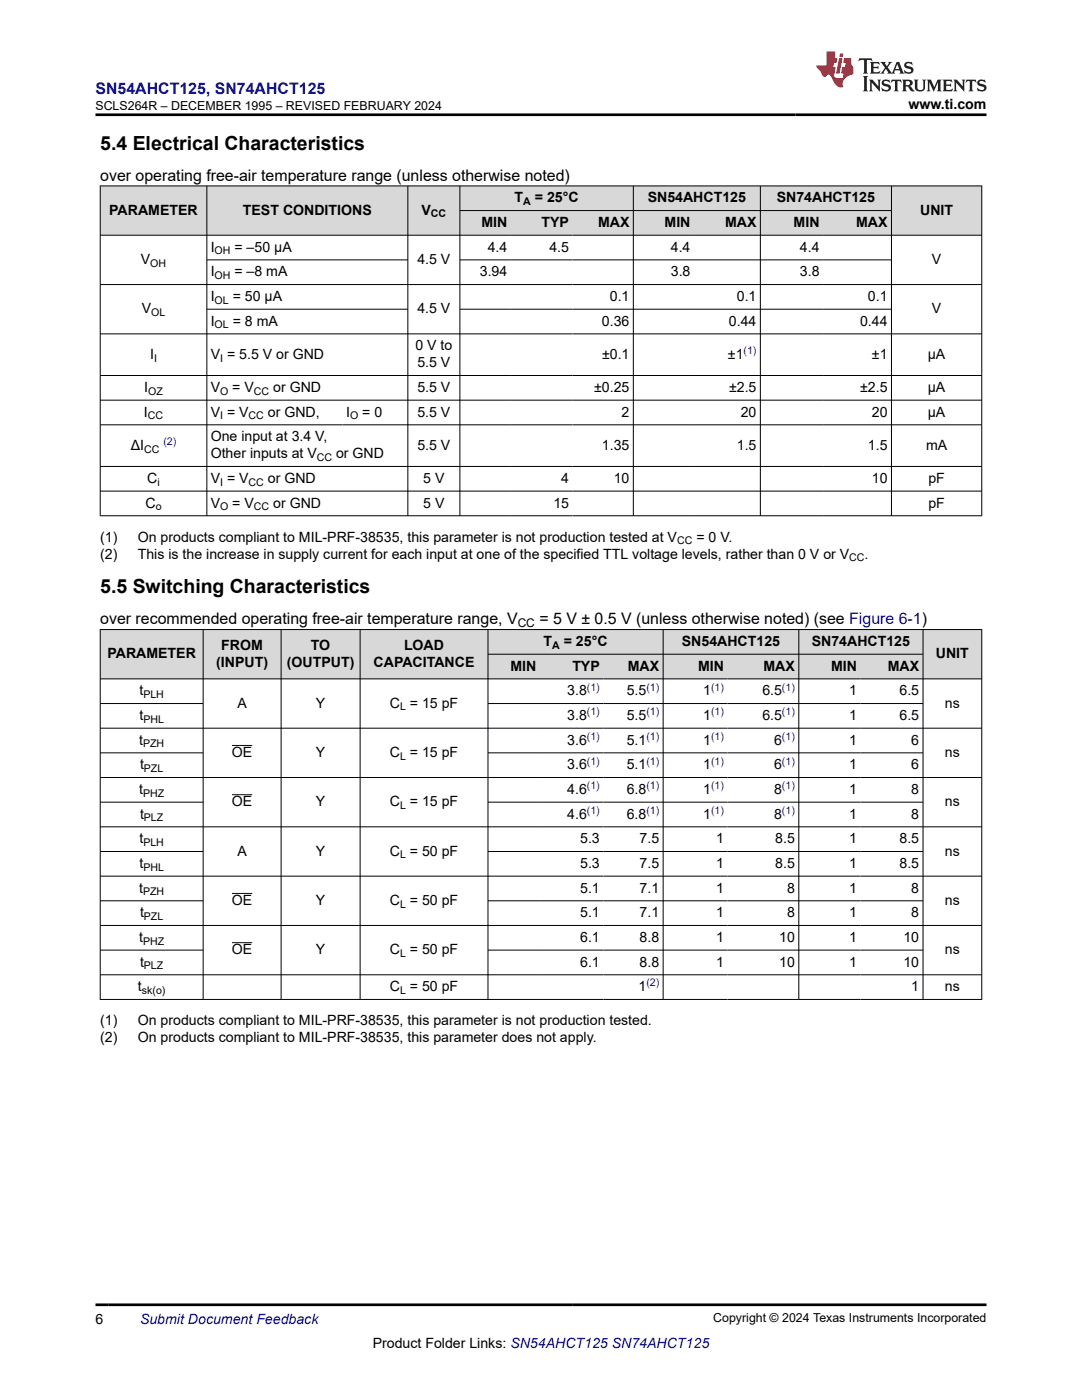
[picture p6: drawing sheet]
<svg xmlns="http://www.w3.org/2000/svg" width="216mm" height="279mm" viewBox="0 0 216 279" stroke-linecap="round" stroke-linejoin="round" font-family="sans-serif">
<g fill="#d8d8d8">
<path d="M20 37.1h175.9v4.9h-175.9z" fill-rule="evenodd"/>
<path d="M20.1 37.2h21.1v9.7h-21.1z" fill-rule="evenodd"/>
<path d="M41.3 37.2h40v9.7h-40z" fill-rule="evenodd"/>
<path d="M81.4 37.2h10.3v9.7h-10.3z" fill-rule="evenodd"/>
<path d="M91.8 37.2h34.5v4.8h-34.5z" fill-rule="evenodd"/>
<path d="M126.4 37.2h25.3v4.8h-25.3z" fill-rule="evenodd"/>
<path d="M151.8 37.2h26v4.8h-26z" fill-rule="evenodd"/>
<path d="M177.9 37.2h17.9v9.7h-17.9z" fill-rule="evenodd"/>
<path d="M91.8 42.1h10.1v4.8h-10.1z" fill-rule="evenodd"/>
<path d="M101.9 42.1h12.4v4.8h-12.4z" fill-rule="evenodd"/>
<path d="M114.3 42.1h12v4.8h-12z" fill-rule="evenodd"/>
<path d="M126.4 42.1h12.1v4.8h-12.1z" fill-rule="evenodd"/>
<path d="M138.5 42.1h13.2v4.8h-13.2z" fill-rule="evenodd"/>
<path d="M151.8 42.1h12.4v4.8h-12.4z" fill-rule="evenodd"/>
<path d="M164.2 42.1h13.6v4.8h-13.6z" fill-rule="evenodd"/>
</g>
<g fill="none" stroke="#000" stroke-width=".2">
<path d="M19.9 37.1h176.1M20 37v66M41.3 37v66M81.4 37v66M91.8 37v66M126.4 37v66M151.7 37v66M177.9 37v66M195.9 37v66M19.9 46.9h176.1M19.9 56.8h176.1M41.3 51.9h40.1"/>
<path d="M91.8 42h86.1M91.8 51.9h86.1M19.9 66.6h176.1M19.9 74.9h176.1M19.9 79.9h176.1M41.3 61.7h40.1M91.8 61.7h86.1M19.9 84.8h176.1M19.9 93.1h176.1M19.9 98h176.1M19.9 102.9h176.1"/>
</g>
<g fill="#d8d8d8">
<path d="M20 125.6h175.9v5h-175.9z" fill-rule="evenodd"/>
<path d="M20.1 125.7h20.4v9.7h-20.4z" fill-rule="evenodd"/>
<path d="M40.6 125.7h15.4v9.7h-15.4z" fill-rule="evenodd"/>
<path d="M56.2 125.7h15.6v9.7h-15.6z" fill-rule="evenodd"/>
<path d="M71.9 125.7h25.4v9.7h-25.4z" fill-rule="evenodd"/>
<path d="M97.4 125.7h34.9v4.8h-34.9z" fill-rule="evenodd"/>
<path d="M132.4 125.7h26.9v4.8h-26.9z" fill-rule="evenodd"/>
<path d="M159.5 125.7h24.6v4.8h-24.6z" fill-rule="evenodd"/>
<path d="M184.2 125.7h11.6v9.7h-11.6z" fill-rule="evenodd"/>
<path d="M97.4 130.6h10.3v4.8h-10.3z" fill-rule="evenodd"/>
<path d="M107.7 130.6h12.7v4.8h-12.7z" fill-rule="evenodd"/>
<path d="M120.4 130.6h11.9v4.8h-11.9z" fill-rule="evenodd"/>
<path d="M132.4 130.6h12.8v4.8h-12.8z" fill-rule="evenodd"/>
<path d="M145.2 130.6h14.1v4.8h-14.1z" fill-rule="evenodd"/>
<path d="M159.5 130.6h12.2v4.8h-12.2z" fill-rule="evenodd"/>
<path d="M171.7 130.6h12.4v4.8h-12.4z" fill-rule="evenodd"/>
</g>
<g fill="none" stroke="#000" stroke-width=".2">
<path d="M19.9 125.6h176.1M19.9 135.5h176.1M20 125.6v73.9M40.5 125.6v73.9M56.1 125.6v73.9M71.9 125.6v73.9M97.4 125.6v73.9M97.4 130.6h86.8M132.3 125.6v73.9M159.4 125.6v73.9M184.2 125.6v73.9M195.9 125.6v73.9"/>
<path d="M19.9 140.4h20.7M19.9 150.2h20.7M46.3 148.8h4.1M46.3 158.6h4.1M97.4 140.4h86.8M97.4 150.2h86.8M196 145.3h-176.1M196 155.2h-176.1M19.9 160.1h20.7M19.9 169.9h20.7M19.9 174.9h176.1M19.9 179.8h20.7"/>
<path d="M46.3 178.3h4.1M97.4 160.1h86.8M97.4 169.9h86.8M97.4 179.8h86.8M196 165h-176.1M19.9 184.7h176.1M19.9 189.6h20.7M19.9 194.5h176.1M19.9 199.5h176.1M46.3 188.1h4.1M97.4 189.6h86.8"/>
</g>
<path d="M171.5 11.6l-.2 .6 .5-.2h.6v.1v2.2l-.2 .4h1l-.2-.4v-2.2v-.1h.5l.5 .2-.1-.6zM173.6 12.4l.2 .3v1.6l-.2 .4h1.9l.1-.6a1.08 1.08 0 0 1-1.3 .2v-.7h.6l.4 .2v-.7l-.4 .2h-.6v-.5l.2-.2a1 1 0 0 1 1 .3l-.1-.5zM175.7 12.4l.9 1.1-1 1.2h.9l-.2-.2 .5-.8 .4 .8-.2 .2h1.6l-.2-.2 .2-.5h.9l.1 .5-.1 .2h.9l-.2-.4-.8-1.9h-.5l-.9 2.1-.9-1.1 .9-1h-.8l.2 .2-.4 .6-.4-.6 .2-.2zM179 12.8l.4 1h-.7zM180.7 12.5a.65 .65 0 0 0-.2 .7 .65 .65 0 0 0 .6 .5l.6 .1 .1 .3a.79 .79 0 0 1-.7 .4 .79 .79 0 0 1-.7-.5l.1 .7 .2-.1a.93 .93 0 0 0 1.1 0 .93 .93 0 0 0 .4-.9 1.46 1.46 0 0 0-1.2-.6l-.1-.3a1.09 1.09 0 0 1 1.2 .2l-.2-.6-.1 .1-.5-.2zM172.2 15.2l.2 .4v2.2l-.2 .4h1l-.2-.4v-2.2l.2-.4zM173.4 15.9l.2 .4v1.5l-.2 .4h.8l-.3-.4 .1-1.3 1.6 1.8v-2l.2-.4h-.7l.1 .2 .1 1.1-1.2-1.3zM176.2 16a.65 .65 0 0 0-.2 .8 .65 .65 0 0 0 .6 .4l.6 .2 .1 .2a.79 .79 0 0 1-.7 .4 .79 .79 0 0 1-.7-.5l.1 .7 .2-.1a.93 .93 0 0 0 1.1 .1 .93 .93 0 0 0 .4-1 1.46 1.46 0 0 0-1.2-.5l-.1-.4a1.09 1.09 0 0 1 1.2 .2l-.1-.6-.2 .1-.5-.1zM177.9 15.9l-.1 .6a.63 .63 0 0 1 .8-.3v1.6l-.3 .4h1l-.2-.4v-1.6a.66 .66 0 0 1 .8 .3l-.1-.6zM180 15.9l.2 .4v1.5l-.2 .4h1l-.2-.2-.1-.7h.5l.1 .2a.79 .79 0 0 0 1.2 .6l-1-.9a.61 .61 0 0 0 .6-.6 .61 .61 0 0 0-.5-.7zM180.8 16.2h.1a.47 .47 0 0 1 .5 .1 .47 .47 0 0 1 .1 .5l-.1 .1-.7 .1zM182.3 15.9l.2 .2a2.27 2.27 0 0 0 .4 2 1.04 1.04 0 0 0 1.7-.7v-1.3l.2-.2h-.8l.2 .4v1.1a.6 .6 0 0 1-.6 .6 .6 .6 0 0 1-.6-.6v-1.1l.3-.4zM184.9 15.9l.2 .4v1.5l-.2 .4h.8l-.3-.4v-1.4l.9 1.9 .9-1.9v1.4l-.3 .4h1l-.2-.4v-1.5l.2-.4h-.8l-.7 1.5-.6-1.5zM188.1 15.9l.2 .4v1.5l-.2 .4h1.9l.1-.6a1.09 1.09 0 0 1-1.3 .2v-.7h.6l.4 .2v-.6l-.4 .2h-.6v-.6l.2-.1a1.01 1.01 0 0 1 1 .3l-.1-.6zM190.2 15.9l.3 .4v1.5l-.3 .4h.8l-.2-.4v-1.3l1.6 1.8v-2l.2-.4h-.7l.2 .2v1.1l-1.2-1.3zM192.8 15.9l-.1 .6a.63 .63 0 0 1 .8-.3v1.6l-.3 .4h1l-.2-.4v-1.6a.66 .66 0 0 1 .8 .3l-.1-.6zM195.2 16a.65 .65 0 0 0-.2 .8 .65 .65 0 0 0 .6 .4l.6 .2 .2 .2a.79 .79 0 0 1-.7 .4 .79 .79 0 0 1-.7-.5l.1 .7 .2-.1a.93 .93 0 0 0 1 .1 .93 .93 0 0 0 .5-1 1.46 1.46 0 0 0-1.3-.5v-.4a1.09 1.09 0 0 1 1.2 .2l-.2-.6-.2 .1-.5-.1z" fill="#231f20"/>
<path d="M164.9 10.3v2.7h-2l.1 .4 .8 1a.95 .95 0 0 0 1 .9 .59 .59 0 0 1 .5-.4 .59 .59 0 0 1 .5 .3l.4 .8a1.59 1.59 0 0 0 2.1 1.4 1.61 1.61 0 0 1 1-2.3l1-.3-.1-1.5a1.59 1.59 0 0 1-.3-1.7h-1.5l-.2 .9h.6l-.2 .9h-.5l-.2 .9v.3l.4 .1-.1 .9h-.7a.73 .73 0 0 1-1-.7l.3-1.5h-.5l.1-.9h.5l.2-.9h-.5v-1.3zM167.4 11.6l-.6 3.1h.7l.6-3.1zM167.6 10.7l-.1 .6h.7l.1-.6z" fill="#ed1c24"/>
<path d="M19 22.9h177.8M19 260.4h177.8" fill="none" stroke="#000" stroke-width=".53"/>
<g font-size="3.9">
<text x="20" y="29.9">5.4 Electrical Characteristics</text>
<text x="20" y="118.4">5.5 Switching Characteristics</text>
</g>
<text font-size="3.2" fill="#00f" x="19" y="18.7">SN54AHCT125, SN74AHCT125</text>
<g font-size="3.2">
<text x="20" y="36.1">over operating free-air temperature range (unless otherwise noted)</text>
<text x="20" y="124.6">over recommended operating free-air temperature range, V</text>
<text x="107.6" y="124.6">= 5 V ± 0.5 V (unless otherwise noted) (see Figure 6-1)</text>
</g>
<g font-size="2.8">
<text x="181.3" y="21.8">www.ti.com</text>
<text x="102.7" y="40.4">T</text>
<text x="106.7" y="40.4">= 25°C</text>
<text x="129.2" y="40.4">SN54AHCT125</text>
<text x="155" y="40.4">SN74AHCT125</text>
<text x="21.8" y="42.8">PARAMETER</text>
<text x="48.5" y="42.8">TEST CONDITIONS</text>
<text x="84.1" y="42.8">V</text>
<text x="96.1" y="45.3">MIN</text>
<text x="108.1" y="45.3">TYP</text>
<text x="119.3" y="45.3">MAX</text>
<text x="132.6" y="45.3">MIN</text>
<text x="144.7" y="45.3">MAX</text>
<text x="158.4" y="45.3">MIN</text>
<text x="170.8" y="45.3">MAX</text>
<text x="183.6" y="42.8">UNIT</text>
<text x="28.1" y="52.7">V</text>
<text x="42" y="50.2">I</text>
<text x="46.8" y="50.2">= –50 µA</text>
<text x="83.3" y="52.7">4.5 V</text>
<text x="97.3" y="50.2">4.4</text>
<text x="109.6" y="50.2">4.5</text>
<text x="133.9" y="50.2">4.4</text>
<text x="159.6" y="50.2">4.4</text>
<text x="186" y="52.7">V</text>
<text x="42" y="55.1">I</text>
<text x="46.8" y="55.1">= –8 mA</text>
<text x="95.7" y="55.1">3.94</text>
<text x="133.9" y="55.1">3.8</text>
<text x="159.6" y="55.1">3.8</text>
<text x="28.3" y="62.5">V</text>
<text x="42" y="60.1">I</text>
<text x="42" y="65">I</text>
<text x="46.4" y="60.1">= 50 µA</text>
<text x="46.4" y="65">= 8 mA</text>
<text x="83.3" y="62.5">4.5 V</text>
<text x="120.1" y="65">0.36</text>
<text x="121.7" y="60.1">0.1</text>
<text x="145.5" y="65">0.44</text>
<text x="147" y="60.1">0.1</text>
<text x="171.6" y="65">0.44</text>
<text x="173.2" y="60.1">0.1</text>
<text x="186" y="62.5">V</text>
<text x="30" y="71.6">I</text>
<text x="42" y="71.6">V = 5.5 V or GND</text>
<text x="82.9" y="69.9">0 V to</text>
<text x="120.1" y="71.6">±0.1</text>
<text x="145.2" y="71.6">±1</text>
<text x="174" y="71.6">±1</text>
<text x="185.1" y="71.6">µA</text>
<text x="83.3" y="73.3">5.5 V</text>
<text x="28.7" y="83.1">I</text>
<text x="28.8" y="78.2">I</text>
<text x="42" y="78.2">V</text>
<text x="42" y="83.1">V = V</text>
<text x="46.4" y="78.2">= V</text>
<text x="53.5" y="83.1">or GND,</text>
<text x="54.5" y="78.2">or GND</text>
<text x="69.1" y="83.1">I</text>
<text x="72.3" y="83.1">= 0</text>
<text x="83.3" y="78.2">5.5 V</text>
<text x="83.3" y="83.1">5.5 V</text>
<text x="118.6" y="78.2">±0.25</text>
<text x="124" y="83.1">2</text>
<text x="145.5" y="78.2">±2.5</text>
<text x="147.8" y="83.1">20</text>
<text x="171.6" y="78.2">±2.5</text>
<text x="174" y="83.1">20</text>
<text x="185.1" y="78.2">µA</text>
<text x="185.1" y="83.1">µA</text>
<text x="26.1" y="89.7">ΔI</text>
<text x="42" y="88.1">One input at 3.4 V,</text>
<text x="83.3" y="89.7">5.5 V</text>
<text x="120.1" y="89.7">1.35</text>
<text x="147" y="89.7">1.5</text>
<text x="173.2" y="89.7">1.5</text>
<text x="184.8" y="89.7">mA</text>
<text x="42" y="91.4">Other inputs at V</text>
<text x="67.1" y="91.4">or GND</text>
<text x="29" y="101.3">C</text>
<text x="29.4" y="96.4">C</text>
<text x="42" y="96.4">V = V</text>
<text x="42" y="101.3">V</text>
<text x="46.4" y="101.3">= V</text>
<text x="53.5" y="96.4">or GND</text>
<text x="54.5" y="101.3">or GND</text>
<text x="84.5" y="96.4">5 V</text>
<text x="84.5" y="101.3">5 V</text>
<text x="110.4" y="101.3">15</text>
<text x="112" y="96.4">4</text>
<text x="122.5" y="96.4">10</text>
<text x="174" y="96.4">10</text>
<text x="185.2" y="96.4">pF</text>
<text x="185.2" y="101.3">pF</text>
<text x="20" y="108.1">(1)</text>
<text x="20" y="111.5">(2)</text>
<text x="27.5" y="108.1">On products compliant to MIL-PRF-38535, this parameter is not production tested at V</text>
<text x="27.5" y="111.5">This is the increase in supply current for each input at one of the specified TTL voltage levels, rather than 0 V or V</text>
<text x="139" y="108.1">= 0 V.</text>
<text x="172.5" y="111.5">.</text>
<text x="21.4" y="131.4">PARAMETER</text>
<text x="44.2" y="129.7">FROM</text>
<text x="62" y="129.7">TO</text>
<text x="80.6" y="129.7">LOAD</text>
<text x="108.5" y="128.9">T</text>
<text x="112.5" y="128.9">= 25°C</text>
<text x="136.1" y="128.9">SN54AHCT125</text>
<text x="162" y="128.9">SN74AHCT125</text>
<text x="186.7" y="131.4">UNIT</text>
<text x="43.1" y="133.1">(INPUT)</text>
<text x="57.2" y="133.1">(OUTPUT)</text>
<text x="74.6" y="133.1">CAPACITANCE</text>
<text x="101.9" y="133.8">MIN</text>
<text x="114.2" y="133.8">TYP</text>
<text x="125.3" y="133.8">MAX</text>
<text x="139.3" y="133.8">MIN</text>
<text x="152.4" y="133.8">MAX</text>
<text x="165.9" y="133.8">MIN</text>
<text x="177.1" y="133.8">MAX</text>
<text x="27.8" y="138.8">t</text>
<text x="27.8" y="143.7">t</text>
<text x="47.4" y="141.2">A</text>
<text x="63" y="141.2">Y</text>
<text x="77.8" y="141.2">C = 15 pF</text>
<text x="113.2" y="138.8">3.8</text>
<text x="113.2" y="143.7">3.8</text>
<text x="125" y="138.8">5.5</text>
<text x="125" y="143.7">5.5</text>
<text x="140.3" y="138.8">1</text>
<text x="140.3" y="143.7">1</text>
<text x="152.1" y="138.8">6.5</text>
<text x="152.1" y="143.7">6.5</text>
<text x="169.5" y="138.8">1</text>
<text x="169.5" y="143.7">1</text>
<text x="179.5" y="138.8">6.5</text>
<text x="179.5" y="143.7">6.5</text>
<text x="188.5" y="141.2">ns</text>
<text x="27.8" y="148.6">t</text>
<text x="113.2" y="148.6">3.6</text>
<text x="125" y="148.6">5.1</text>
<text x="140.3" y="148.6">1</text>
<text x="154.5" y="148.6">6</text>
<text x="169.5" y="148.6">1</text>
<text x="181.8" y="148.6">6</text>
<text x="27.9" y="153.5">t</text>
<text x="46.3" y="151.1">OE</text>
<text x="63" y="151.1">Y</text>
<text x="77.8" y="151.1">C = 15 pF</text>
<text x="113.2" y="153.5">3.6</text>
<text x="125" y="153.5">5.1</text>
<text x="140.3" y="153.5">1</text>
<text x="154.5" y="153.5">6</text>
<text x="169.5" y="153.5">1</text>
<text x="181.8" y="153.5">6</text>
<text x="188.5" y="151.1">ns</text>
<text x="27.8" y="158.4">t</text>
<text x="46.3" y="160.9">OE</text>
<text x="63" y="160.9">Y</text>
<text x="77.8" y="160.9">C = 15 pF</text>
<text x="113.2" y="158.4">4.6</text>
<text x="125" y="158.4">6.8</text>
<text x="140.3" y="158.4">1</text>
<text x="154.5" y="158.4">8</text>
<text x="169.5" y="158.4">1</text>
<text x="181.8" y="158.4">8</text>
<text x="188.5" y="160.9">ns</text>
<text x="27.9" y="163.4">t</text>
<text x="113.2" y="163.4">4.6</text>
<text x="125" y="163.4">6.8</text>
<text x="140.3" y="163.4">1</text>
<text x="154.5" y="163.4">8</text>
<text x="169.5" y="163.4">1</text>
<text x="181.8" y="163.4">8</text>
<text x="27.8" y="168.3">t</text>
<text x="27.8" y="173.2">t</text>
<text x="47.4" y="170.7">A</text>
<text x="63" y="170.7">Y</text>
<text x="77.8" y="170.7">C = 50 pF</text>
<text x="115.8" y="168.3">5.3</text>
<text x="115.8" y="173.2">5.3</text>
<text x="127.6" y="168.3">7.5</text>
<text x="127.6" y="173.2">7.5</text>
<text x="142.9" y="168.3">1</text>
<text x="142.9" y="173.2">1</text>
<text x="154.7" y="168.3">8.5</text>
<text x="154.7" y="173.2">8.5</text>
<text x="169.5" y="168.3">1</text>
<text x="169.5" y="173.2">1</text>
<text x="179.5" y="168.3">8.5</text>
<text x="179.5" y="173.2">8.5</text>
<text x="188.5" y="170.7">ns</text>
<text x="27.8" y="178.1">t</text>
<text x="115.8" y="178.1">5.1</text>
<text x="127.6" y="178.1">7.1</text>
<text x="142.9" y="178.1">1</text>
<text x="157.1" y="178.1">8</text>
<text x="169.5" y="178.1">1</text>
<text x="181.8" y="178.1">8</text>
<text x="27.9" y="183">t</text>
<text x="46.3" y="180.6">OE</text>
<text x="63" y="180.6">Y</text>
<text x="77.8" y="180.6">C = 50 pF</text>
<text x="115.8" y="183">5.1</text>
<text x="127.6" y="183">7.1</text>
<text x="142.9" y="183">1</text>
<text x="157.1" y="183">8</text>
<text x="169.5" y="183">1</text>
<text x="181.8" y="183">8</text>
<text x="188.5" y="180.6">ns</text>
<text x="27.8" y="188">t</text>
<text x="46.3" y="190.4">OE</text>
<text x="63" y="190.4">Y</text>
<text x="77.8" y="190.4">C = 50 pF</text>
<text x="115.8" y="188">6.1</text>
<text x="127.6" y="188">8.8</text>
<text x="142.9" y="188">1</text>
<text x="155.5" y="188">10</text>
<text x="169.5" y="188">1</text>
<text x="180.3" y="188">10</text>
<text x="188.5" y="190.4">ns</text>
<text x="27.5" y="197.8">t</text>
<text x="27.9" y="192.9">t</text>
<text x="77.8" y="197.8">C = 50 pF</text>
<text x="115.8" y="192.9">6.1</text>
<text x="127.4" y="197.8">1</text>
<text x="127.6" y="192.9">8.8</text>
<text x="142.9" y="192.9">1</text>
<text x="155.5" y="192.9">10</text>
<text x="169.5" y="192.9">1</text>
<text x="180.3" y="192.9">10</text>
<text x="181.8" y="197.8">1</text>
<text x="188.5" y="197.8">ns</text>
<text x="20" y="204.6">(1)</text>
<text x="20" y="208">(2)</text>
<text x="27.5" y="204.6">On products compliant to MIL-PRF-38535, this parameter is not production tested.</text>
<text x="27.5" y="208">On products compliant to MIL-PRF-38535, this parameter does not apply.</text>
<text x="19" y="264.2">6</text>
<text x="74.4" y="269">Product Folder Links: SN54AHCT125 SN74AHCT125</text>
</g>
<text font-size="2.8" fill="#00f" x="27.9" y="264.2">Submit Document Feedback</text>
<g font-size="2.5">
<text x="19.1" y="21.9">SCLS264R – DECEMBER 1995 – REVISED FEBRUARY 2024</text>
<text x="142.3" y="263.9">Copyright © 2024 Texas Instruments Incorporated</text>
</g>
<text font-size="2.4" x="103.3" y="125.2">CC</text>
<g font-size="2.1">
<text x="104.4" y="40.9">A</text>
<text x="86" y="43.4">CC</text>
<text x="30" y="53.2">OH</text>
<text x="42.8" y="50.8">OH</text>
<text x="42.8" y="55.7">OH</text>
<text x="30.2" y="63.1">OL</text>
<text x="42.8" y="60.6">OL</text>
<text x="42.8" y="65.5">OL</text>
<text x="30.7" y="72.2">I</text>
<text x="43.9" y="72.2">I</text>
<text x="29.5" y="83.7">CC</text>
<text x="29.6" y="78.8">OZ</text>
<text x="43.9" y="78.8">O</text>
<text x="43.9" y="83.7">I</text>
<text x="49.6" y="83.7">CC</text>
<text x="50.7" y="78.8">CC</text>
<text x="69.8" y="83.7">O</text>
<text x="28.8" y="90.3">CC</text>
<text x="63.2" y="92">CC</text>
<text x="31.1" y="101.8">o</text>
<text x="31.4" y="96.9">i</text>
<text x="43.9" y="96.9">I</text>
<text x="43.9" y="101.8">O</text>
<text x="49.6" y="96.9">CC</text>
<text x="50.7" y="101.8">CC</text>
<text x="135.1" y="108.6">CC</text>
<text x="169.5" y="112">CC</text>
<text x="110.2" y="129.5">A</text>
<text x="28.6" y="139.3">PLH</text>
<text x="79.8" y="141.8">L</text>
<text x="28.5" y="149.2">PZH</text>
<text x="28.6" y="144.2">PHL</text>
<text x="28.7" y="154.1">PZL</text>
<text x="79.8" y="151.6">L</text>
<text x="28.5" y="159">PHZ</text>
<text x="79.8" y="161.5">L</text>
<text x="28.7" y="163.9">PLZ</text>
<text x="28.6" y="168.9">PLH</text>
<text x="28.6" y="173.8">PHL</text>
<text x="79.8" y="171.3">L</text>
<text x="28.5" y="178.7">PZH</text>
<text x="28.7" y="183.6">PZL</text>
<text x="79.8" y="181.2">L</text>
<text x="28.5" y="188.5">PHZ</text>
<text x="79.8" y="191">L</text>
<text x="28.7" y="193.5">PLZ</text>
<text x="28.3" y="198.4">sk(o)</text>
<text x="79.8" y="198.4">L</text>
</g>
<g font-size="2.1" fill="#00f">
<text x="148.4" y="70.7">(1)</text>
<text x="32.6" y="88.8">(2)</text>
<text x="117.1" y="137.8">(1)</text>
<text x="129" y="137.8">(1)</text>
<text x="141.9" y="137.8">(1)</text>
<text x="156" y="137.8">(1)</text>
<text x="117.1" y="142.7">(1)</text>
<text x="129" y="142.7">(1)</text>
<text x="141.9" y="142.7">(1)</text>
<text x="156" y="142.7">(1)</text>
<text x="117.1" y="147.7">(1)</text>
<text x="129" y="147.7">(1)</text>
<text x="141.9" y="147.7">(1)</text>
<text x="156" y="147.7">(1)</text>
<text x="117.1" y="152.6">(1)</text>
<text x="129" y="152.6">(1)</text>
<text x="141.9" y="152.6">(1)</text>
<text x="156" y="152.6">(1)</text>
<text x="117.1" y="157.5">(1)</text>
<text x="129" y="157.5">(1)</text>
<text x="141.9" y="157.5">(1)</text>
<text x="156" y="157.5">(1)</text>
<text x="117.1" y="162.4">(1)</text>
<text x="129" y="162.4">(1)</text>
<text x="141.9" y="162.4">(1)</text>
<text x="156" y="162.4">(1)</text>
<text x="129" y="196.9">(2)</text>
</g>
</svg>
